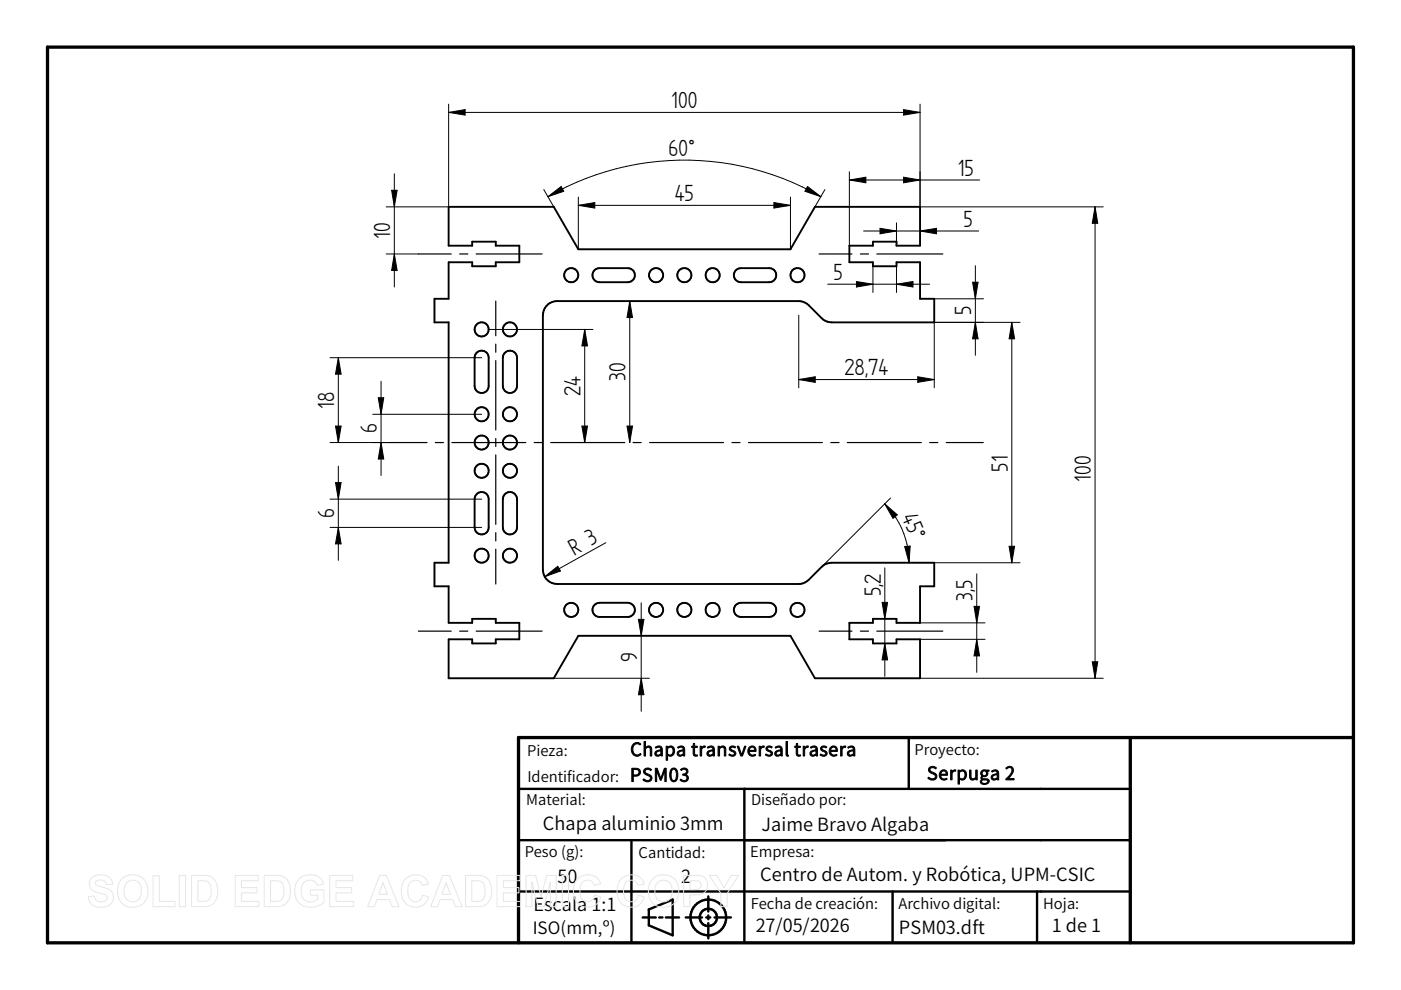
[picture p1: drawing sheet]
<svg xmlns="http://www.w3.org/2000/svg" width="297mm" height="210mm" viewBox="0 0 297 210" stroke-linecap="round" stroke-linejoin="round" font-family="sans-serif">
<path d="M10.1 10h276.9v189.9h-276.9zM239.6 156.4v43.5M287 156.4h-177.1v43.5" fill="none" stroke="#000" stroke-width=".7"/>
<g fill="none" stroke="#000" stroke-width=".51">
<path d="M192.7 156.4v10.9M109.9 167.3h129.7M109.9 178.1h129.7M133.9 178.1v21.8M157.8 167.3v32.6M109.9 189h129.7M136.3 194.5h2.7M137.6 192.8l5-2.1v7.6l-5-2.1zM139.8 194.5h.7M141.2 194.5h2.8M145.4 194.5h3.4M149.7 194.5h.9"/>
<path d="M150.2 190.1v3.2M150.2 194.1v.8M150.2 195.7v3.3M151.5 194.5h3.5M189.2 189v10.9M219.9 189v10.9"/>
<circle cx="150.2" cy="194.5" r="3.8"/>
<circle cx="150.2" cy="194.5" r="1.84"/>
</g>
<g fill="none" stroke="#000" stroke-width=".4">
<path d="M95.1 43.9h22.3l5.2 9h45l5.2-9h22.3v8.2h-5v-.9h-5v.9h-5v3.5h5v.9h5v-.9h5v7.8h3v4.9h-22.3l-1.2-.5-3.5-3.4-.8-.4-.9-.2h-51.3a3 3 0 0 0-3 3v54a3 3 0 0 0 3 3h51.3l.9-.1 .8-.5 3.1-3a2.86 2.86 0 0 1 2.1-.9h21.8v5h-3v7.8h-5v-.9h-5v.9h-5v3.5h5v.8h5v-.8h5v8.2h-22.3l-5.2-9h-45l-5.2 9h-22.3v-8.2h5v.8h5v-.8h5v-3.5h-5v-.9h-5v.9h-5v-7.8h-3v-5h3v-51h-3v-4.9h3v-7.8h5v.9h5v-.9h5v-3.5h-5v-.9h-5v.9h-5zM126.1 57.2l1-.3h6a1.49 1.49 0 0 1 1.5 1.4 1.49 1.49 0 0 1-1.5 1.5h-6a1.5 1.5 0 0 1-1.4-.9 1.5 1.5 0 0 1 .4-1.7zM156.1 57.2l1-.3h6a1.49 1.49 0 0 1 1.5 1.4 1.49 1.49 0 0 1-1.5 1.5h-6a1.5 1.5 0 0 1-1.4-.9 1.5 1.5 0 0 1 .4-1.7zM101 74.8a1.49 1.49 0 0 1 1.7-.4 1.49 1.49 0 0 1 .9 1.4v6a1.49 1.49 0 0 1-1.5 1.5 1.49 1.49 0 0 1-1.5-1.5v-6zM107 74.8a1.51 1.51 0 0 1 1.6-.4 1.51 1.51 0 0 1 1 1.4v6a1.5 1.5 0 0 1-1.5 1.5 1.5 1.5 0 0 1-1.5-1.5v-6zM101 104.8a1.48 1.48 0 0 1 1.7-.4 1.48 1.48 0 0 1 .9 1.4v6a1.49 1.49 0 0 1-1.5 1.5 1.49 1.49 0 0 1-1.5-1.5v-6zM107 104.8a1.49 1.49 0 0 1 1.7-.4 1.49 1.49 0 0 1 .9 1.4v6a1.5 1.5 0 0 1-1.5 1.5 1.5 1.5 0 0 1-1.5-1.5v-6zM126.1 128.2l1-.4h6a1.5 1.5 0 0 1 1.5 1.5 1.5 1.5 0 0 1-1.5 1.5h-6a1.51 1.51 0 0 1-1.4-1 1.51 1.51 0 0 1 .4-1.6zM156.1 128.2l1-.4h6a1.5 1.5 0 0 1 1.5 1.5 1.5 1.5 0 0 1-1.5 1.5h-6a1.51 1.51 0 0 1-1.4-1 1.51 1.51 0 0 1 .4-1.6z"/>
<circle cx="121.1" cy="58.3" r="1.5"/>
<circle cx="139.1" cy="58.3" r="1.5"/>
<circle cx="145.1" cy="58.3" r="1.5"/>
<circle cx="151.1" cy="58.3" r="1.5"/>
<circle cx="169.1" cy="58.3" r="1.5"/>
<circle cx="102.1" cy="69.8" r="1.49"/>
<circle cx="108.1" cy="69.8" r="1.5"/>
<circle cx="102.1" cy="99.8" r="1.5"/>
<circle cx="102.1" cy="87.8" r="1.49"/>
<circle cx="102.1" cy="93.8" r="1.49"/>
<circle cx="108.1" cy="87.8" r="1.5"/>
<circle cx="108.1" cy="99.8" r="1.5"/>
<circle cx="108.1" cy="93.8" r="1.5"/>
<circle cx="102.1" cy="117.8" r="1.49"/>
<circle cx="108.1" cy="117.8" r="1.5"/>
<circle cx="121.1" cy="129.3" r="1.51"/>
<circle cx="139.1" cy="129.3" r="1.51"/>
<circle cx="145.1" cy="129.3" r="1.51"/>
<circle cx="151.1" cy="129.3" r="1.51"/>
<circle cx="169.1" cy="129.3" r="1.5"/>
</g>
<g fill="none" stroke="#000" stroke-width=".21">
<path d="M83.6 36.9v24M95.1 22.1v21.8h-13.2M95.1 23.8l3.5-.6v1.2zM95.1 23.8h100M171.2 39.5l2.8 2.2-3.3-1.1zM180.1 38.2l3.5-.6v1.2zM180.1 36.4v15.7M180.1 38.2h27.6M191.6 23.2l3.5 .6-3.5 .6zM191.6 37.6l3.5 .6-3.5 .6zM195.1 22.1v21.8h38.8M81.9 53.8h6.8"/>
<path d="M83 40.3h1.2l-.6 3.6zM83.6 53.8l.6 3.5h-1.2zM115.3 40.2l2.1 3.7M116.2 41.7l2.8-2.2 .5 1.1zM122.6 41.8v11.1M122.6 43.5l3.5-.6v1.2zM122.6 43.5h45M164.1 42.9l3.5 .6-3.5 .6zM167.6 41.8v11.1M174 41.7a57.8 57.8 0 0 0-57.8 0M174.9 40.2l-2.1 3.7M181.6 59.7l3.5 .6-3.5 .6z"/>
<path d="M183.1 49h24.4M185.1 56.5v5.5M186.6 48.4l3.5 .6-3.5 .6zM190.1 47.2v4.5M190.1 56v6M195.1 49l3.5-.6v1.2zM206.2 59.8h1.2l-.6 3.6zM206.8 56.3v19M232.2 43.9l.5 3.4h-1.1zM232.2 43.9v99.9M70 75.8h32.1M71.7 75.8v18"/>
<path d="M71.7 75.8l.6 3.5h-1.2zM103.6 69.8h22.1M124 69.8l.6 3.5h-1.2zM124 69.8v24M133.5 63.8l.6 3.5h-1.2zM133.5 63.8v30M169.4 66.8v15.4M175.5 60.3h21.6M190.1 60.3l3.5-.6v1.2zM194.6 79.9l3.5 .6-3.5 .6zM198.1 63.4h10.4M206.8 68.3l.6 3.5h-1.2z"/>
<path d="M214.5 68.3l.6 3.5h-1.2zM214.5 68.3v51M216.3 68.3h-18.2v13.9M70 93.8h12.7M71.1 90.3h1.2l-.6 3.5zM71.7 98.8v20M79 87.8h23.1M80.2 84.3h1.2l-.6 3.5zM80.8 93.8l.6 3.5h-1.2zM80.8 80.8v20M123.4 90.3h1.2l-.6 3.5zM132.9 90.3h1.2l-.6 3.5z"/>
<path d="M169.4 80.5l3.4-.6v1.2zM169.4 80.5h28.7M70 105.8h32.1M70 111.8h32.1M71.1 102.3h1.2l-.6 3.5zM71.7 111.8l.6 3.5h-1.2zM128.5 115.1l-13 7.2M187.6 106.8l2.6 2.4-.9 .7zM187.6 106.8a17.6 17.6 0 0 1 5.1 12.5M188.8 105.6l-14.6 14.6M191.8 115.9l1.2-.1-.3 3.5zM198.1 119.3h18.2"/>
<path d="M213.9 115.8h1.2l-.6 3.5zM115.5 122.3l2.8-2.2 .5 1zM135.4 131.3h1.1l-.5 3.5zM136 127.8v23M187 127.7h1.2l-.6 3.5zM187.6 120.4v23M187.6 136.4l.6 3.5h-1.2zM195.1 132.1h13.7M195.1 135.6h13.7M206.5 128.6h1.2l-.6 3.5zM207.1 135.6l.6 3.5h-1.2zM207.1 121.7v20.9"/>
<path d="M117.4 143.8h20.3M136 143.8l.5 3.5h-1.1zM195.1 143.8h38.8M231.6 140.3h1.1l-.5 3.5z"/>
</g>
<g fill="#000">
<path d="M95.1 23.8l3.5-.6v1.2zM171.2 39.5l2.8 2.2-3.3-1.1zM180.1 38.2l3.5-.6v1.2zM191.6 23.2l3.5 .6-3.5 .6zM191.6 37.6l3.5 .6-3.5 .6zM83 40.3h1.2l-.6 3.6zM83.6 53.8l.6 3.5h-1.2zM116.2 41.7l2.8-2.2 .5 1.1zM122.6 43.5l3.5-.6v1.2zM164.1 42.9l3.5 .6-3.5 .6zM186.6 48.4l3.5 .6-3.5 .6zM195.1 49l3.5-.6v1.2z"/>
<path d="M206.2 59.8h1.2l-.6 3.6zM232.2 43.9l.5 3.4h-1.1zM71.7 75.8l.6 3.5h-1.2zM124 69.8l.6 3.5h-1.2zM133.5 63.8l.6 3.5h-1.2zM181.6 59.7l3.5 .6-3.5 .6zM190.1 60.3l3.5-.6v1.2zM206.8 68.3l.6 3.5h-1.2zM214.5 68.3l.6 3.5h-1.2zM71.1 90.3h1.2l-.6 3.5zM80.2 84.3h1.2l-.6 3.5zM80.8 93.8l.6 3.5h-1.2z"/>
<path d="M123.4 90.3h1.2l-.6 3.5zM132.9 90.3h1.2l-.6 3.5zM169.4 80.5l3.4-.6v1.2zM194.6 79.9l3.5 .6-3.5 .6zM71.1 102.3h1.2l-.6 3.5zM71.7 111.8l.6 3.5h-1.2zM187.6 106.8l2.6 2.4-.9 .7zM191.8 115.9l1.2-.1-.3 3.5zM213.9 115.8h1.2l-.6 3.5zM115.5 122.3l2.8-2.2 .5 1zM135.4 131.3h1.1l-.5 3.5zM187 127.7h1.2l-.6 3.5z"/>
<path d="M187.6 136.4l.6 3.5h-1.2zM206.5 128.6h1.2l-.6 3.5zM207.1 135.6l.6 3.5h-1.2zM136 143.8l.5 3.5h-1.1zM231.6 140.3h1.1l-.5 3.5z"/>
</g>
<g fill="none" stroke="#000" stroke-width=".25">
<path d="M88.7 53.8h7M97.4 53.8h1.8M101 53.8h13.9M173.7 53.8h6.9M182.4 53.8h1.7M185.9 53.8h14M105.1 63.8v7.4M105.1 73v1.7M105.1 76.5v14.7M82.7 93.8h7.8M92.3 93.8h1.7M95.8 93.8h15.7"/>
<path d="M105.1 93v1.7M105.1 96.5v14.7M113.3 93.8h1.7M116.8 93.8h15.7M134.2 93.8h1.8M137.7 93.8h15.7M155.2 93.8h1.7M158.7 93.8h15.7M176.1 93.8h1.8M179.6 93.8h15.7M197.1 93.8h1.7M200.6 93.8h7.9"/>
<path d="M105.1 112.9v1.8M105.1 116.4v7.4M88.7 133.8h7M97.4 133.8h1.8M101 133.8h13.9M173.7 133.8h6.9M182.4 133.8h1.7M185.9 133.8h14"/>
</g>
<g fill="none" stroke="#e6e6e6" stroke-width=".21">
<path d="M19.4 186.2a3.1 3.1 0 0 1 4.1 .1l.4 1.2h-1.4a1.31 1.31 0 0 0-1-.9 1.31 1.31 0 0 0-1.3 .5l.2 .5 .8 .4a3.9 3.9 0 0 1 2.6 1.2 2.16 2.16 0 0 1-.2 2.4 2.16 2.16 0 0 1-2.2 .8 2.38 2.38 0 0 1-2.7-2.3l1.3-.1a1.43 1.43 0 0 0 1.2 1.2 1.43 1.43 0 0 0 1.5-.9 1.15 1.15 0 0 0-1.3-.9 2.45 2.45 0 0 1-2.5-2.1l.2-.7zM25.8 186.3a3.3 3.3 0 0 1 4.2-.3 3.3 3.3 0 0 1 1.3 3.9 3.2 3.2 0 0 1-3.9 2.4 3.2 3.2 0 0 1-2.5-3.8l.3-1.3zM26.8 187.2a1.86 1.86 0 0 1 2.2-.4 1.86 1.86 0 0 1 1 2.1 1.89 1.89 0 0 1-1.8 2.3 1.89 1.89 0 0 1-1.9-2.3l.1-.8zM32.4 185.7h1.4v5.4h3.3v1.1h-4.7zM38 185.6h1.3v6.6h-1.3zM40.6 185.6h2.4a2.83 2.83 0 0 1 3.2 3.4 2.82 2.82 0 0 1-3.1 3.2h-2.5zM41.9 186.7a2.78 2.78 0 0 1 2.5 .6 3.4 3.4 0 0 1-.3 3.6l-.6 .2h-1.6zM49.9 185.6h4.9v1.1h-3.6v1.5h3.3v1.1h-3.3v1.8h3.7v1.1h-5zM56 185.6h2.5a2.83 2.83 0 0 1 3.1 3.4 2.82 2.82 0 0 1-3.1 3.2h-2.5zM57.4 186.7a2.78 2.78 0 0 1 2.4 .6 3.4 3.4 0 0 1-.3 3.6l-.5 .2h-1.6zM63.3 186.5a3.4 3.4 0 0 1 5 .1l.3 .8-1.3 .3a1.81 1.81 0 0 0-2.3-1 1.81 1.81 0 0 0-1.1 2.1 2.06 2.06 0 0 0 1 2.2 2.06 2.06 0 0 0 2.4-.4v-.8h-1.5v-1.1h2.9v2.6a3.9 3.9 0 0 1-5.6-.3 4.1 4.1 0 0 1 .2-4.5zM69.9 185.6h4.9v1.1h-3.6v1.5h3.3v1.1h-3.3v1.8h3.7v1.1h-5z"/>
<path d="M80.5 185.6h1.4l2.7 6.6h-1.4l-.6-1.5h-2.7l-.5 1.5h-1.4zM81.2 187.2l.9 2.4h-1.8zM85.9 186.4a2.89 2.89 0 0 1 4.9 1l-1.3 .3a1.56 1.56 0 0 0-1.8-1 1.56 1.56 0 0 0-1.2 1.7 2.25 2.25 0 0 0 1.2 2.8 1.54 1.54 0 0 0 1.9-1.4l1.3 .4a2.96 2.96 0 0 1-3.5 2.1 2.96 2.96 0 0 1-2.3-3.3l.2-1.5zM93.9 185.6h1.4l2.7 6.6h-1.5l-.5-1.5h-2.7l-.6 1.5h-1.4zM94.6 187.2l.9 2.4h-1.8zM98.7 185.6h2.4a2.83 2.83 0 0 1 3.1 3.4 2.82 2.82 0 0 1-3 3.2h-2.5zM100 186.7a2.78 2.78 0 0 1 2.5 .6 3.4 3.4 0 0 1-.3 3.6l-.6 .2h-1.6zM105.4 185.6h4.9v1.1h-3.6v1.5h3.3v1.1h-3.3v1.8h3.7v1.1h-5zM111.5 185.6h2.1l1.1 4.5 1.2-4.5h2v6.6h-1.2v-5.2l-1.3 5.2h-1.3l-1.3-5.2v5.2h-1.3zM119.2 185.6h1.3v6.6h-1.3zM122.4 186.4a2.89 2.89 0 0 1 4.9 1l-1.3 .3a1.56 1.56 0 0 0-1.8-1 1.56 1.56 0 0 0-1.2 1.7 2.25 2.25 0 0 0 1.2 2.8 1.54 1.54 0 0 0 1.9-1.4l1.3 .4a2.96 2.96 0 0 1-3.5 2.1 2.96 2.96 0 0 1-2.3-3.3l.2-1.5zM131.7 186.4a2.89 2.89 0 0 1 4.9 1l-1.3 .3a1.56 1.56 0 0 0-1.9-1 1.56 1.56 0 0 0-1.2 1.7 2.25 2.25 0 0 0 1.3 2.8 1.54 1.54 0 0 0 1.8-1.4l1.3 .4a2.96 2.96 0 0 1-3.5 2.1 2.96 2.96 0 0 1-2.3-3.3l.2-1.5z"/>
<path d="M138.4 186.3a3.3 3.3 0 0 1 4.1-.3 3.3 3.3 0 0 1 1.3 3.9 3.2 3.2 0 0 1-3.9 2.4 3.2 3.2 0 0 1-2.4-3.8l.3-1.3zM139.4 187.2a1.86 1.86 0 0 1 2.2-.4 1.86 1.86 0 0 1 .9 2.1 1.89 1.89 0 0 1-1.8 2.3 1.89 1.89 0 0 1-1.8-2.3v-.8zM144.9 185.6h2.2a2.43 2.43 0 0 1 2.7 1 2.11 2.11 0 0 1-.1 2.3 2.11 2.11 0 0 1-2.1 .8h-1.3v2.5h-1.4zM146.3 186.7h.6a1.26 1.26 0 0 1 1.8 1 1.2 1.2 0 0 1-1.7 .9h-.7zM150.4 185.6h1.6l1.5 2.6 1.5-2.6h1.6l-2.4 3.8v2.8h-1.4v-2.8z"/>
</g>
<g font-size="5.6">
<text x="142.3" y="22.9">100</text>
<text x="141.7" y="33.1">60°</text>
<text x="203.1" y="37.3">15</text>
<text x="143.1" y="42.7">45</text>
<text x="82.7" y="50.6" transform="rotate(-90 82.7 50.6)">10</text>
<text x="204.3" y="48.1">5</text>
<text x="176.7" y="59.4">5</text>
<text x="205.9" y="66.8" transform="rotate(-90 205.9 66.8)">5</text>
<text x="123.1" y="83.9" transform="rotate(-90 123.1 83.9)">24</text>
<text x="132.6" y="80.8" transform="rotate(-90 132.6 80.8)">30</text>
<text x="179" y="79.6">28,74</text>
<text x="70.9" y="86.7" transform="rotate(-90 70.9 86.7)">18</text>
<text x="79.9" y="91.9" transform="rotate(-90 79.9 91.9)">6</text>
<text x="213.7" y="100" transform="rotate(-90 213.7 100)">51</text>
<text x="231.3" y="102.2" transform="rotate(-90 231.3 102.2)">100</text>
<text x="70.9" y="109.9" transform="rotate(-90 70.9 109.9)">6</text>
<text x="191.2" y="109.7" transform="rotate(68 191.2 109.7)">45°</text>
<text x="121.7" y="117.8" transform="rotate(-29 121.7 117.8)">R 3</text>
<text x="186.7" y="126.4" transform="rotate(-90 186.7 126.4)">5,2</text>
<text x="206.2" y="127.3" transform="rotate(-90 206.2 127.3)">3,5</text>
<text x="135.1" y="140.4" transform="rotate(-90 135.1 140.4)">9</text>
</g>
<g font-size="3.9">
<text x="133.6" y="160.3">Chapa transversal trasera</text>
<text x="133.6" y="165.7">PSM03</text>
<text x="196.5" y="165.4">Serpuga 2</text>
<text x="115.1" y="176">Chapa aluminio 3mm</text>
<text x="161.4" y="176.1">Jaime Bravo Algaba</text>
<text x="118.2" y="187.2">50</text>
<text x="144.4" y="187.2">2</text>
<text x="161.2" y="186.8">Centro de Autom. y Robótica, UPM-CSIC</text>
<text x="113.1" y="193.3">Escala 1:1</text>
<text x="160.2" y="197.7">27/05/2026</text>
<text x="190.6" y="198">PSM03.dft</text>
<text x="223" y="197.6">1 de 1</text>
</g>
<text font-size="3.6" x="112.9" y="197.9">ISO(mm,º)</text>
<g font-size="3.1">
<text x="111.8" y="160.2">Pieza:</text>
<text x="193.9" y="160.1">Proyecto:</text>
<text x="111.8" y="165.7">Identificador:</text>
<text x="111.6" y="170.8">Material:</text>
<text x="159.3" y="170.8">Diseñado por:</text>
<text x="111.2" y="181.7">Peso (g):</text>
<text x="135.4" y="182">Cantidad:</text>
<text x="159" y="181.8">Empresa:</text>
<text x="159.2" y="192.7">Fecha de creación:</text>
<text x="190.5" y="192.7">Archivo digital:</text>
<text x="221.2" y="192.7">Hoja:</text>
</g>
</svg>
